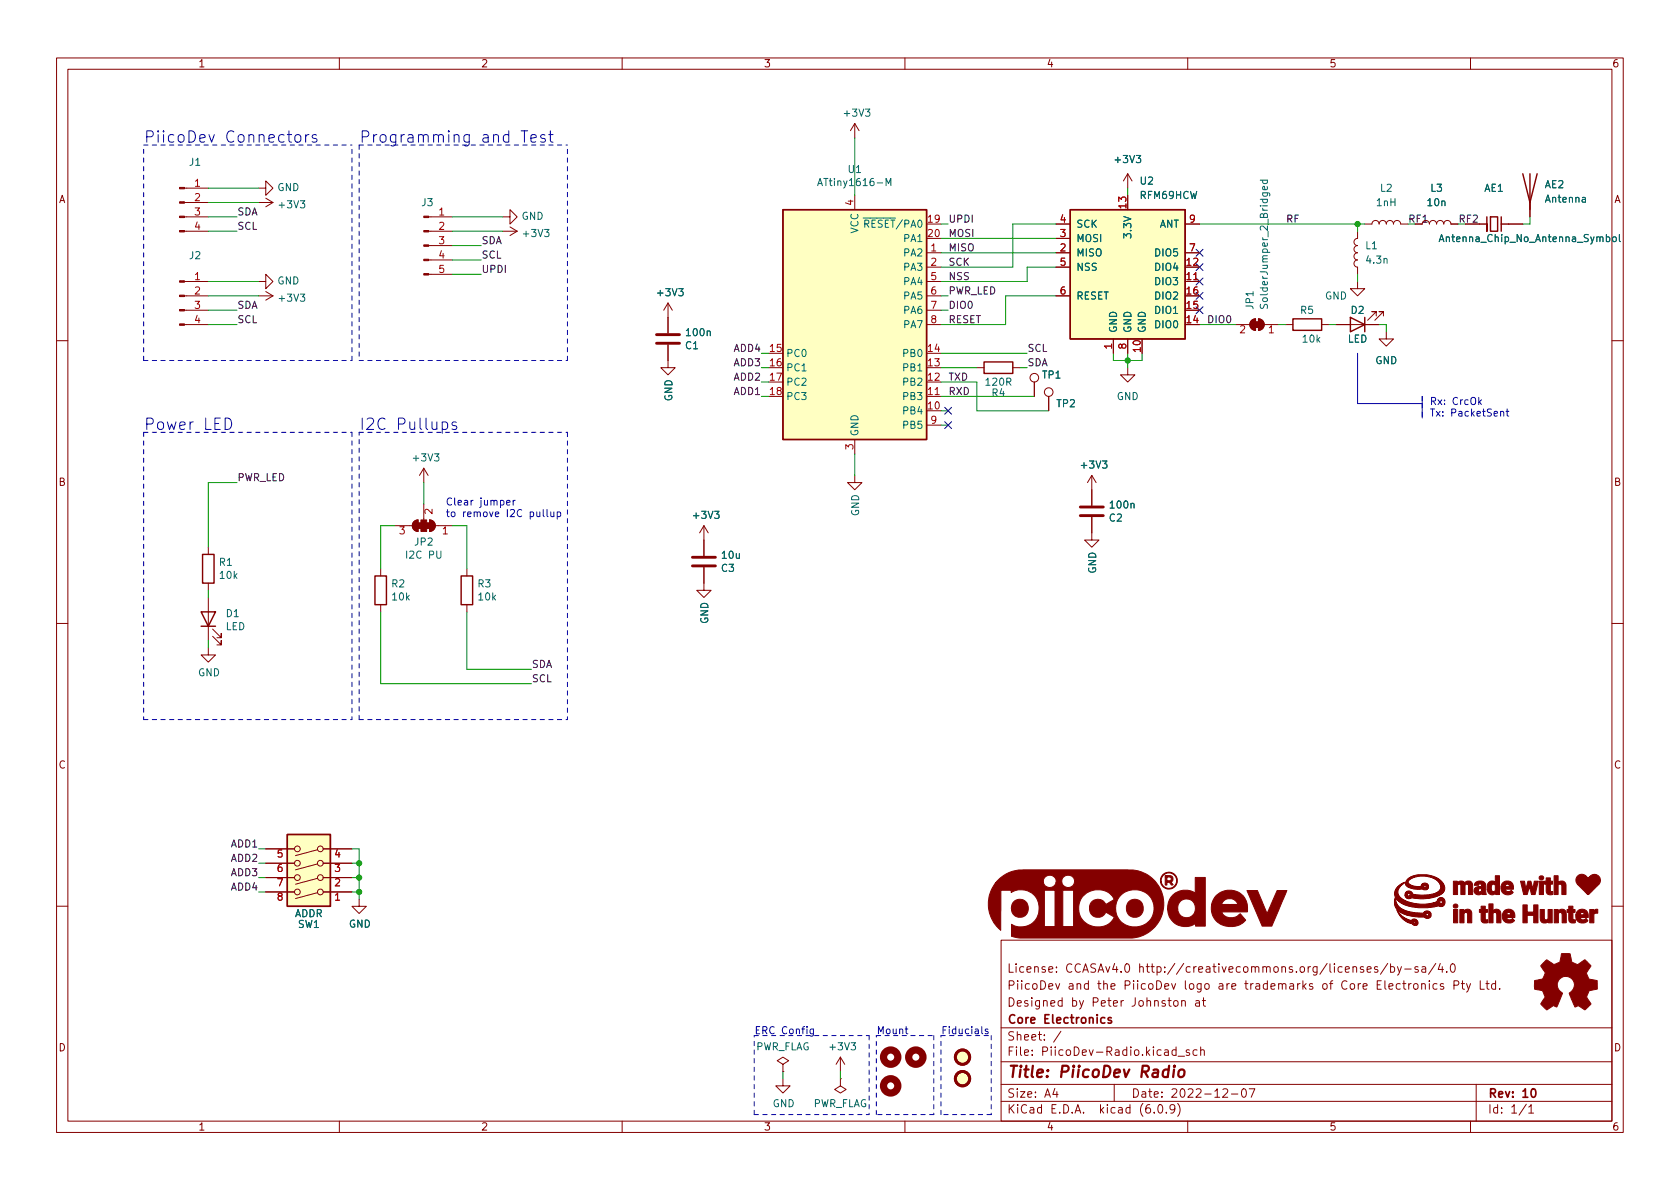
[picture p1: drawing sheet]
<svg xmlns="http://www.w3.org/2000/svg" width="297mm" height="210mm" viewBox="0 0 297 210" stroke-linecap="round" stroke-linejoin="round" font-family="sans-serif">
<g fill="none" stroke="#840000" stroke-width=".18">
<path d="M10 10.2h277v190.1h-277zM12 12.2h273v186.1h-273zM60 10.2v2M110 10.2v2M160 10.2v2M210 10.2v2M260 10.2v2M32.6 38.3h4.2M32.6 35.8h4.2M32.6 33.3h4.2M45.7 33.3h1.3v-1.3l1.3 1.3-1.3 1.2v-1.2M45.7 35.8h2.6"/>
<path d="M47 35l1.3 .8M48.3 35.8l-1.3 .8M75.8 38.3h4.2M88.9 38.3h1.3v-1.2l1.2 1.2-1.2 1.3v-1.3M151.1 21.8v2.6M151.1 34.5v2.6M151.1 21.8l-.7 1.3M151.1 21.8l.8 1.3M186.7 39.6h2.5M199.4 30.7l-.8 1.3M199.4 30.7v2.6M199.4 30.7l.8 1.3"/>
<path d="M209.5 39.6h2.6M241.3 39.6h1.3a.64 .64 0 0 1 .6-.6 .64 .64 0 0 1 .6 .6 .64 .64 0 0 1 .7-.6 .64 .64 0 0 1 .6 .6 .64 .64 0 0 1 .6-.6 .64 .64 0 0 1 .7 .6 .64 .64 0 0 1 .6-.6 .64 .64 0 0 1 .6 .6h1.3M251.5 39.6a.64 .64 0 0 1 .6-.6 .64 .64 0 0 1 .6 .6 .64 .64 0 0 1 .7-.6 .64 .64 0 0 1 .6 .6 .64 .64 0 0 1 .6-.6 .64 .64 0 0 1 .7 .6 .64 .64 0 0 1 .6-.6 .64 .64 0 0 1 .6 .6h1.3M266.7 39.6h2.5M270.5 35.8v2.5M32.6 40.9h4.2M32.6 57.4h4.2M32.6 49.8h4.2M32.6 52.3h4.2M32.6 54.9h4.2M45.7 49.8h1.3v-1.3l1.3 1.3-1.3 1.2v-1.2M45.7 52.3h2.6"/>
<path d="M47 51.6l1.3 .7M48.3 52.3l-1.3 .8M75.8 48.5h4.2M75.8 46h4.2M75.8 43.4h4.2M75.8 40.9h4.2M88.9 40.9h2.5M90.2 40.1l1.2 .8M91.4 40.9l-1.2 .8M118.1 53.6l-.8 1.3M118.1 53.6v5.3M118.1 53.6l.8 1.3"/>
<path d="M163.8 57.4h2.6M163.8 44.7h2.6M163.8 47.2h2.6M163.8 49.8h2.6M163.8 52.3h2.6M163.8 54.9h2.6M186.7 44.7h2.5M186.7 47.2h2.5M186.7 52.3h2.5M186.7 42.2h2.5M196.8 59.9v2.6M199.4 59.9v2.6"/>
<path d="M209.5 44.7h2.6M209.5 49.8h2.6M218.4 57.4h2.6M221.3 56.7l.7-.3v2a1.02 1.02 0 0 1-.9-.6 1.02 1.02 0 0 1 .2-1.1zM222.5 56.4a1.02 1.02 0 0 1 1 1 1.02 1.02 0 0 1-1 1zM223.5 57.4h2.6M227.3 57.4h1.3M233.7 57.4h1.2M236.2 57.4h7.6M240 49.8v1.2h1.3l-1.3 1.3-1.2-1.3h1.2M240 40.9v1.3a.64 .64 0 0 0-.6 .6 .64 .64 0 0 0 .6 .6 .64 .64 0 0 0-.6 .7 .64 .64 0 0 0 .6 .6 .64 .64 0 0 0-.6 .6 .64 .64 0 0 0 .6 .7 .64 .64 0 0 0-.6 .6 .64 .64 0 0 0 .6 .6v1.3M243.3 55.9v-.8h-.7h.7l-1.5 1.5"/>
<path d="M244.6 55.9v-.8h-.8h.8l-1.5 1.5M245.1 58.7v1.2h1.3l-1.3 1.3-1.3-1.3h1.3M10 60.2h2M118.1 61v4h1.3l-1.3 1.3-1.3-1.3h1.3M151.1 77.7v2.6M163.8 70.1h2.6M163.8 75.2h2.6M172.7 65h1.3M179.1 65h1.2M182.9 67.6v2.5M185.4 70.1v2.5M199.4 65v1.3h1.3l-1.3 1.3-1.3-1.3h1.3"/>
<path d="M285 60.2h2M36.8 96.8v1.2M69.8 93h3.1M73.2 92.2l.7-.3v2.1a1.02 1.02 0 0 1-.9-.7 1.02 1.02 0 0 1 .2-1.1zM74.9 82.8v2.5M74.9 89.1v2.8M74.9 82.8l-.7 1.3M74.9 82.8l.8 1.3M75.9 91.9a1.02 1.02 0 0 1 1.1 1.1 1.02 1.02 0 0 1-1.1 1zM77 93h3M124.5 93l-.8 1.2M124.5 93v5.3"/>
<path d="M124.5 93l.7 1.2M151.1 84.1v1.2h1.3l-1.3 1.3-1.2-1.3h1.2M193 91.4v4.1h1.3l-1.3 1.3-1.2-1.3h1.2M193 84.1v5.3M193 84.1l-.7 1.2M193 84.1l.8 1.2M10 110.2h2M36.8 114.5v1.3h1.3l-1.3 1.3-1.2-1.3h1.2M36.8 103.1v1.3M36.8 105.7v7.6M37.6 112.5l1.5 1.5v-.7v.7h-.7M37.6 111.2l1.5 1.6v-.8v.8h-.7"/>
<path d="M67.3 100.6v1.2M67.3 106.9v1.3M82.5 100.6v1.2M82.5 106.9v1.3M124.5 100.3v4.1h1.2l-1.2 1.3-1.3-1.3h1.3M285 110.2h2M47 157.7h5.1M47 155.2h5.1M47 152.6h5.1M47 150.1h5.1M56.1 150.3l-3.9 1M56.1 152.8l-3.9 1"/>
<path d="M56.1 155.3l-3.9 1.1M56.1 157.9l-3.9 1M57.1 157.7h5.1M57.1 155.2h5.1M57.1 152.6h5.1M57.1 150.1h5.1M63.5 159v1.3h1.3l-1.3 1.2-1.3-1.2h1.3M10 160.2h2M177 166.3h108v32h-108zM207.6 177l.4-.1 .3 .3v.4l-.3 .3h-.4l-.1-.3v-.4zM208.9 177.1l.2-.2 .4 .1 .1 .9M208.9 176.9v1"/>
<path d="M211.4 177h.6l.1 .9M212.1 177.3l-.5 .1a.29 .29 0 0 0-.2 .2 .29 .29 0 0 0 .2 .3h.5M212.6 176.9h.5M212.8 176.4v1.3l.3 .2M241.7 171.4l.7-.1v-.3l-.5-.1-.2 .2 .1 .8h.6M243.6 171l-.4-.1-.2 .2 .1 .3 .5 .1v.4h-.6M245.4 170.4l-1.3 1.9M245.9 171l.4-.1 .3 .3v.4l-.2 .3h-.5M245.9 170.4v1.5M247.1 170.9l.3 1M247.8 170.9l-.5 1.4-.2 .1M248 173.9h.6"/>
<path d="M248.2 173.4v1.3l.4 .2M248.4 171.4h1.1M249.1 173.9v1M249.5 173.9l-.3 .1-.1 .2M250 174.1l.2-.2 .4 .2 .1 .5-.1 .3h-.4l-.2-.1zM250.7 171l-.3-.1-.3 .2 .1 .3 .5 .1v.4h-.6M251.4 174.1l.2-.2 .3 .1 .1 .9M251.4 173.9v1M251.4 171h.6l.1 .9M252.1 171.3l-.5 .1a.29 .29 0 0 0-.2 .2 .29 .29 0 0 0 .2 .3h.5M252.7 173.4v.2M252.7 173.9v1"/>
<path d="M253.9 170.4l-1.3 1.9M254.1 174l-.5-.1-.2 .3v.4l.1 .3h.6M254.7 170.4l-.4 1h.9M255 170.9v1M255.2 174l-.3-.1-.2 .2v.3l.5 .1v.4h-.5M255.8 171.8v.1M256.6 170.5l.2-.1a.81 .81 0 0 1 .6 .7 .81 .81 0 0 1-.3 .8h-.2a.81 .81 0 0 1-.5-.6 .81 .81 0 0 1 .2-.8zM257.1 174.2l.7-.1 .1-.2v-.3l-.3-.2h-.5v1.5M258.4 173.9h.5M258.6 173.4v1.3l.3 .2M259.3 173.9l.3 1M260 173.9l-.5 1.4-.2 .1"/>
<path d="M261.7 173.4v1.5h.7M262.7 173.9h.6M262.9 173.4v1.3l.4 .2M264.4 174l-.4-.1-.3 .3v.4l.2 .3h.5M264.4 173.4v1.5M265.2 174.8v.1M285 160.2h2M60 198.3v2M110 198.3v2M138.4 188.2l1-.6-1-.7-1 .7 1 .6v1.3M138.4 189.5h.1M138.4 190.7v1.3h1.3l-1.3 1.3-1.2-1.3h1.2"/>
<path d="M148.6 190.7v1.3l1 .7-1 .6-1-.6 1-.7M148.6 190.7h.1M148.6 186.9l-.8 1.3M148.6 186.9v2.6M148.6 186.9l.8 1.3M160 198.3v2M177 194.8h108M177 191.8h108M177 187.8h108M177 181.8h108M186.5 192.5l-.4 1h1M186.9 193v1"/>
<path d="M187.6 182.4l-1.3 1.9M197 191.8v3M204.1 196.7v.1M204.9 195.4l.2-.1a.81 .81 0 0 1 .6 .7 .81 .81 0 0 1-.3 .8h-.2a.81 .81 0 0 1-.6-.6 .81 .81 0 0 1 .3-.8zM206.2 196.7v.1M207.7 196l-.3 .3h-.3l-.2-.3 .1-.6 .4-.1 .2 .2a.99 .99 0 0 1-.3 1.3h-.3M207.9 185.7l-.4-.1-.3 .3v.4l.2 .3h.5M207.9 185.1v1.5M208.2 195.1a1.72 1.72 0 0 1 0 2.3M208.3 186.8h1.1M210 198.3v2M210.3 185.7l-.4-.1-.2 .2 .1 .3 .5 .1v.4h-.6"/>
<path d="M211.6 185.7l-.4-.1-.3 .3v.4l.2 .3h.5M212.3 185.8l.2-.2 .4 .1v.9M212.3 185.1v1.5M216.2 192.7l.6-.2 .2 .2 .1 .3-1 1h1M217.7 193.5h1.2M219.7 192.6l.2-.1a.81 .81 0 0 1 .5 .7 .81 .81 0 0 1-.3 .8h-.1a.81 .81 0 0 1-.6-.6 .81 .81 0 0 1 .3-.8zM220.9 192.5h1l-.7 1.5M260 198.3v2M261 191.8v6.5M269.9 195.3l-1.3 1.9M270.3 195.8l.4-.5v1.5M270.3 196.8h.9"/>
<circle cx="182.9" cy="66.8" r=".76"/>
<circle cx="185.4" cy="69.3" r=".76"/>
<circle cx="52.6" cy="155.2" r=".51"/>
<circle cx="52.6" cy="150.1" r=".51"/>
<circle cx="52.6" cy="152.6" r=".51"/>
<circle cx="52.6" cy="157.7" r=".51"/>
<circle cx="56.6" cy="157.7" r=".51"/>
<circle cx="56.6" cy="155.2" r=".51"/>
<circle cx="56.6" cy="152.6" r=".51"/>
<circle cx="56.6" cy="150.1" r=".51"/>
</g>
<path d="M195.3 180l-.4-.1-.3 .3v.4l.2 .3h.5M196.5 180l-.4-.1-.2 .2 .1 .3 .5 .1v.4h-.6M270.9 192.6l.2-.1a.81 .81 0 0 1 .5 .7 .81 .81 0 0 1-.3 .8h-.1a.81 .81 0 0 1-.6-.6 .81 .81 0 0 1 .3-.8z" fill="none" stroke="#840000" stroke-width=".3"/>
<path d="M207.6 189.1l-.2 1.4M207.7 188.5l-.1 .1v.1l.2-.1-.1-.1-.1 .2M208.5 189.3a.52 .52 0 0 1 .5-.2 .52 .52 0 0 1 .4 .4v.6a.55 .55 0 0 1-.6 .4 .55 .55 0 0 1-.5-.4z" fill="none" stroke="#840000" stroke-width=".4"/>
<g fill="#840000" stroke="#840000" stroke-width=".18">
<path d="M74.9 48.4h.9v.2h-.9z"/>
<path d="M74.9 45.8h.9v.3h-.9z"/>
<path d="M74.9 43.3h.9v.3h-.9z"/>
<path d="M74.9 40.8h.9v.2h-.9z"/>
<path d="M74.9 38.2h.9v.3h-.9z"/>
<path d="M247 160.9l.5 .7 1 .8 1 .4 .5-.3 .5 .2 .2 .4-.1 .4-.5 .1-.4-.3-.8-.2h1.1l.2 .2 .1-.2-.2-.2-.2 .2h-1l-.7-.4-.8-.9z"/>
<path d="M248.8 155.5l.6-.4 1.1-.4h1.7l.8 .1 1.3 .5 .7 .7 .4 .8v.6l-.2 .5-.5 .3-1.4 .5-1.6 .2-2.1-.2-.4 .2h-.3l-.3-.2-.2-.4 .8 .2 .1-.4-.3-.1-.2 .3h-.4l.1-.4 .3-.3h.6l.3 .3 .1 .2 .6 .1h2.3l1.1-.2 .5-.3 .4-.4v-.5l-.3-.8-.9-.7-1.2-.3-1.3-.1-.9 .2-.7 .3-.4 .4v.4l.6 .4 1 .2 .7-.1 .1-.3 .2-.2h.6l.3 .3v.6l-.3 .2h-.5l-.1-.1h-1.6l-1-.4h2.8l.2 .2 .1-.3-.3-.1-.1 .2h-2.8l-.4-.5 .1-.5z"/>
<path d="M247.2 156.7l1.2-.7-1 1-.2 .3v.7l.2 .5 .4 .4 1.2 .6 2 .4h1.1l1.3-.2h1.2l.3 .1 .1-.2-.1-.3h-.3v.4h-1.2l.7-.2 .3-.6 .5-.2 .3 .1 .2 .3v.8l-.1 .2-.4 .2-.6-.2-.8 .3-1 .1h-2.2l-2-.5-1-.6-.5-.6v.7l.2 .4 .4 .5 .5 .4 .9 .4 1.4 .2 1.5 .1 .2-.3 .5-.1 .5 .2 .1 .7-.2 .3-.6 .1-.3-.2-1.6-.1-1.6-.3h3.4l.4 .2 .1-.3-.2-.2h-.2l-.1 .3h-3.5l-.3-.1-1.2-.8-.5-1v-.7l.1-.5-.1-.9 .2-.6z"/>
<path d="M257 160.8h.7v2.4h-.7z"/>
<path d="M272.2 155.8h.7v2.4h-.7z"/>
<path d="M269.3 160h.7v1.3h1.2v-1.3h.7v3.2h-.7v-1.3h-1.2v1.3h-.7z"/>
<path d="M281.1 160.8h.7v.3l.2-.2 .5-.1v.7h-.4l-.3 .2v1.5h-.7z"/>
<path d="M261.9 160.2h.7v.6h.4v.5h-.4v1.3h.4v.6h-.7l-.4-.3v-1.6h-.3v-.5h.3z"/>
<path d="M273.4 155.2h.7v.6h.4v.6h-.4v1.1l.1 .1 .3 .1v.5h-.5a.6 .6 0 0 1-.6-.6v-1.2h-.3v-.6h.3z"/>
<path d="M277.4 160.2h.7v.6h.4v.5h-.4v1.2l.2 .2 .2-.1v.6h-.7l-.4-.3v-1.6h-.3v-.5h.3z"/>
<path d="M274.8 154.9h.7v1.2l.3-.3h.5l.5 .4 .1 2h-.8v-1.6l-.2-.2-.4 .1v1.7h-.7z"/>
<path d="M258.1 160.8h.7v.3l.5-.3a.71 .71 0 0 1 .9 .5v1.9h-.7v-1.6l-.2-.2-.4 .1v1.7h-.8z"/>
<path d="M274.8 160.8h.7v.3l.3-.2 .5-.1 .5 .3 .1 .5v1.6h-.7v-1.6l-.2-.2-.5 .1v1.7h-.7z"/>
<path d="M263.2 159.8h.8v1.3l.3-.3h.4a.65 .65 0 0 1 .7 .6v1.8h-.8v-1.6l-.2-.2-.4 .1v1.7h-.8z"/>
<path d="M272.3 160.8h.7v1.6l.2 .3 .5-.2v-1.7h.7v2.4h-.6l-.1-.2-.4 .2h-.4a.62 .62 0 0 1-.6-.6z"/>
<path d="M257 155.8h.7v.3l.3-.3h.5l.4 .3 .6-.3 .5 .1 .4 .6v1.7h-.8v-1.6l-.2-.2-.4 .2v1.6h-.7v-1.7l-.2-.1-.4 .1v1.7h-.7z"/>
<path d="M264.4 154.9h.7v3.3h-.6l-.1-.2-.3 .2h-.5l-.4-.3-.3-.6h.8l.2 .4 .4-.1 .1-.1v-.9l-.3-.2-.3 .1-.1 .8h-.8l.1-.7 .1-.4 .4-.4h.5l.4 .2z"/>
<path d="M265.9 161.2a1.1 1.1 0 0 1 1.2-.4 1.1 1.1 0 0 1 .7 1v.4h-1.4l.3 .4h.5l.3-.2 .3 .4-.5 .4h-.8a1.06 1.06 0 0 1-.9-1v-.4h1.5v-.3l-.2-.1h-.3l-.2 .4h-.8z"/>
<path d="M278.9 161.1a1.3 1.3 0 0 1 1.3-.2l.5 .5 .1 .8-1.4 .1 .4 .4 .3-.1 .3-.2 .3 .4-.4 .4h-.8a1.08 1.08 0 0 1-.9-1v-.4h1.5l-.1-.3-.1-.1h-.4l-.1 .4h-.8z"/>
<path d="M265.7 156.2l.6-.4h.5l.4 .2 .3 .5 .1 .7-1.5 .1 .4 .4h.4l.3-.3 .3 .4-.2 .3-.6 .1h-.5l-.5-.3-.2-.4-.1-.7h1.5v-.2l-.1-.2h-.4l-.3 .4h-.7z"/>
<path d="M260.8 156.2l.7-.4h.6l.4 .2 .2 .5 .1 1.7h-.7l-.1-.2-.3 .2h-.4l-.5-.3-.2-.3 1.1 .1 .3-.1v-.5h-.4l-.2 .2v.3h-.8l.1-.5 .2-.2 1.1-.2-.1-.3-.1-.1h-.3l-.1 .3h-.7z"/>
<path d="M268.8 155.8h.7l.3 1.4 .4-1.4h.5l.3 1.4 .3-1.4h.7l-.6 2.4h-.6l-.4-1.4-.4 1.4h-.6z"/>
<path d="M278.9 155l.7-.4 .5 .1 .6 .5h.2l.4-.3a1.07 1.07 0 0 1 1.6 .3l.1 .5-.2 .6-1.9 1.9h-.2l-1.9-2-.2-.7z"/>
<path d="M221.7 56.9h1.1v1h-1.1z"/>
<path d="M222.5 56.4a1.02 1.02 0 0 1 1 1 1.02 1.02 0 0 1-1 1z"/>
<path d="M221.3 56.7l.7-.3v2a1.02 1.02 0 0 1-.9-.6 1.02 1.02 0 0 1 .2-1.1z"/>
<path d="M75.4 92.5h.5v1h-.5z"/>
<path d="M75.9 91.9a1.02 1.02 0 0 1 1.1 1.1 1.02 1.02 0 0 1-1.1 1z"/>
<path d="M74.4 91.9h1v2.1h-1z"/>
<path d="M73.9 92.5h.5v1h-.5z"/>
<path d="M73.2 92.2l.7-.3v2.1a1.02 1.02 0 0 1-.9-.7 1.02 1.02 0 0 1 .2-1.1z"/>
<path d="M199.5 159.5a1.59 1.59 0 0 1 2.5 .4 1.59 1.59 0 0 1-1.1 2.3h-.5a1.43 1.43 0 0 1-1.2-1.3v-.6z"/>
<path d="M220.5 157.5h1.8l1.7 4 1.8-4h1.7l-2.6 6.3h-1.7z"/>
<path d="M206 154.8h.9l.4 .2 .1 .6-.3 .4 .3 .5h-.3l-.3-.5h-.5v.5h-.3v-1.4h.3v.7l.5-.1 .3-.2-.1-.3-1-.1z"/>
<path d="M205.5 154.7a1.51 1.51 0 0 1 2.6 .6l.1 .7a1.51 1.51 0 0 1-1.6 1.2 1.51 1.51 0 0 1-1.4-1.2h.1a1.38 1.38 0 0 0 1.4 1.1 1.38 1.38 0 0 0 1.3-1.2 1.37 1.37 0 0 0-1-1.5 1.31 1.31 0 0 0-1.5 .7l-.2 .9h-.1v-.7z"/>
<path d="M207.3 158.3a3.5 3.5 0 0 1 1.9-.9l1.4 .2 .7 .3v-2.7h1.8v8.6h-1.7v-.5a3.1 3.1 0 0 1-3.3 .2 3.1 3.1 0 0 1-1.6-2.7h1.7a1.59 1.59 0 0 0 2 1.5 1.59 1.59 0 0 0 1.1-2.2 1.57 1.57 0 0 0-1.9-1.1 1.57 1.57 0 0 0-1.2 1.8h-1.7a3.3 3.3 0 0 1 .8-2.5z"/>
<path d="M215 158.4a3.4 3.4 0 0 1 1.9-1h.9a3.2 3.2 0 0 1 2.8 3.8l-4.6 .1a1.46 1.46 0 0 0 1.3 1l1.1-.1 .9-.6 .9 1.1a3.5 3.5 0 0 1-5.9-1.2l-.1-.6v-1h4.6a1.37 1.37 0 0 0-1.1-1h-.6a1.46 1.46 0 0 0-1.1 1h-1.8l.2-.6z"/>
<path d="M176.2 155.9a6.1 6.1 0 0 1 4.7-2.1h18.6a6 6 0 0 1 6.3 5.7 6 6 0 0 1-5.6 6.4h-20.1l-1.3-.3v-2.2a3 3 0 0 0 2.4 .4h8.6v-2.8h.9a3.4 3.4 0 0 0 4.2 2.8 2.95 2.95 0 0 0 2.1-1.6l-1.4-.9-.8 .8-.3 .1h-.7a1.38 1.38 0 0 1-1.2-1.4h4.7v.2a3.4 3.4 0 0 0 2.4 2.8 3.4 3.4 0 0 0 3.6-1 3.5 3.5 0 0 0 .7-2.7 3.4 3.4 0 0 0-3.7-2.8 3.4 3.4 0 0 0-3 3.5h-4.7l.1-.6a1.54 1.54 0 0 1 1.3-1.2 1.54 1.54 0 0 1 1.6 .9l1.4-.8-.1-.2a3.4 3.4 0 0 0-3.9-1.4 3.4 3.4 0 0 0-2.3 3.5h-.9v-3.6h-1.9v6.4h-1.4v-6.4h-1.8v6.4h-3.5h.2a3.3 3.3 0 0 0 2.1-4.5 3.3 3.3 0 0 0-4.7-1.5v-.4h-1.8l-.1 7.1v-.1a6 6 0 0 1-.8-8.3h8.4a1.15 1.15 0 0 0 1.1 .8 1.15 1.15 0 0 0 1.1-.8h1l.1 .2a1.12 1.12 0 0 0 1.9 .3 1.12 1.12 0 0 0-.6-1.8 1.13 1.13 0 0 0-1.3 .8l-.1 .5h-1v-.5l-.2-.4-.5-.4a1.18 1.18 0 0 0-1.5 .8v.5h-8.4z"/>
<path d="M272.9 170.2l.6-.5 .9 .6a.62 .62 0 0 0 1 0l.2-.1a1.62 1.62 0 0 0 .4-1.3l.1-.3 1.5 .1 .2 .7a.74 .74 0 0 0 .6 1l.5 .2 1.3-.9 1.1 1.1-.4 .6a.75 .75 0 0 0-.2 1.2l.2 .5 1.5 .3v1.5l-1.4 .3-.1 .1a1.23 1.23 0 0 0-.3 1.2l.7 1-.1 .2-1 .9-.8-.6a.54 .54 0 0 0-.9 .1l-1-2.4a2.33 2.33 0 0 0 .8-1.9 1.54 1.54 0 0 0-2.5-.7 1.54 1.54 0 0 0 .5 2.5l-1.1 2.5a.69 .69 0 0 0-1.1 .1l-.6 .4-1.1-1.1 .8-1.2-.2-.5a.71 .71 0 0 0-.9-.7l-.8-.2v-1.5l.5-.1a1.11 1.11 0 0 0 1.2-.7 .72 .72 0 0 0-.2-1.2l-.4-.6z"/>
<path d="M31.7 57.3h.9v.2h-.9z"/>
<path d="M31.7 54.7h.9v.3h-.9z"/>
<path d="M31.7 52.2h.9v.2h-.9z"/>
<path d="M31.7 49.7h.9v.2h-.9z"/>
<path d="M31.7 40.8h.9v.2h-.9z"/>
<path d="M31.7 38.2h.9v.3h-.9z"/>
<path d="M31.7 35.7h.9v.2h-.9z"/>
<path d="M31.7 33.1h.9v.3h-.9z"/>
<circle cx="257.3" cy="160.2" r=".38"/>
<circle cx="272.5" cy="155.2" r=".4"/>
<circle cx="180.3" cy="160.7" r="1.56"/>
</g>
<g fill="none" stroke="#840000" stroke-width=".25">
<path d="M138.4 37.1h25.4v40.6h-25.4zM189.2 37.1h20.3v22.8h-20.3zM262.9 38.3v2.6v-1.3h-1.3M263.5 38.3h1.3v2.6h-1.3zM265.4 39.6h1.3M265.4 38.3v2.6M269.2 30.7l1.3 5.1 1.3-5.1M270.5 30.7v6.4M228.6 56.4h5.1v2h-5.1zM238.8 56.1l2.5 1.3-2.5 1.3zM241.3 56.1v2.6M174 64h5.1v2h-5.1z"/>
<path d="M35.8 98h2v5.1h-2zM35.6 108.2h2.5l-1.3 2.5zM35.6 110.7h2.5M66.3 101.8h2v5.1h-2zM81.5 101.8h2.1v5.1h-2.1zM50.8 147.6h7.6v12.7h-7.6z"/>
</g>
<g fill="none" stroke="#840000" stroke-width=".51">
<path d="M116.1 59.2h4M116.1 60.7h4M122.4 98.5h4.1M191 89.7h4.1M191 91.2h4.1M122.4 100.1h4.1"/>
<circle cx="170.2" cy="186.9" r="1.27"/>
<circle cx="170.2" cy="190.7" r="1.27"/>
</g>
<path d="M144.6 32.8l.4-1.2 .4 1.2M144.7 32.5h.6M156.7 32.8v-1.2l.4 .9 .4-.9v1.2M222.8 31.9h1.3M223.3 31.9l-.1 .3 .3 .3 .5-.2v-.4M224 33l.1 .4-.2 .2-.6-.1v-.5l.3-.1 .1 .7M222.9 53.8l-.1 .5 .3 .2 .3-.1 .2-.5h.4l.1 .2-.1 .4M254.5 42.7l.4-1.2 .4 1.2M284 41.9h.4l.2 .2-.1 .6h-.5M285.2 42l.2-.1 .3 .1 .1 .5-.1 .2h-.3l-.2-.1zM286.3 41.5v1.1l.2 .1" fill="none" stroke="#006464" stroke-width=".18"/>
<g fill="#ffffc2" stroke="#ffffc2" stroke-width=".18">
<path d="M138.4 37.1h25.4v40.6h-25.4z"/>
<path d="M50.8 147.6h7.6v12.7h-7.6z"/>
<path d="M189.2 37.1h20.3v22.8h-20.3z"/>
<circle cx="170.2" cy="190.7" r="1.27"/>
<circle cx="170.2" cy="186.9" r="1.27"/>
</g>
<g fill="none" stroke="#840000" stroke-width="1.3">
<circle cx="157.5" cy="186.9" r="1.27"/>
<circle cx="157.5" cy="192" r="1.27"/>
<circle cx="161.9" cy="186.9" r="1.27"/>
</g>
<g fill="none" stroke="#0000c2" stroke-width=".18">
<path d="M52.3 23.9a.54 .54 0 0 1 .9 .3v.6a.54 .54 0 0 1-.5 .4 .54 .54 0 0 1-.6-.4v-.6zM54 23.8v1.3M54.6 23.8a.51 .51 0 0 0-.6 .4M56 23.9l-.5-.1-.3 .3 .1 .3 .7 .2 .1 .2-.1 .2-.2 .1-.6-.1M92.1 23.1h1.2M93.9 24.5l.9-.2-.1-.4-.5-.1-.3 .3 .1 .9 .2 .1 .5-.1M96.4 23.9l-.5-.1-.3 .3 .1 .3 .7 .2v.2v.2l-.2 .1-.6-.1M97 23.8h.8M97.3 23.1v1.8l.1 .1 .4 .1M39.8 73.9a1.06 1.06 0 0 1 1.1 .7 1.06 1.06 0 0 1-.3 1.2l-.8 .1zM78.2 74.7l.6-.1 .4 .4v.6l-.2 .2-.2 .1-.6-.1M80.7 74.7l-.5-.1-.3 .3 .1 .3 .7 .2 .1 .2-.1 .2-.2 .1-.6-.1"/>
<path d="M240 62.5v8.9h11.5M251.5 70.1v3.8M261.6 71.1l.3 .4M261.9 70.7l-.4 .5M265.3 72.9l.2-.2 .3 .1 .1 .8M265.3 72.7v.9M266.3 72.7h.5M266.5 72.3v1.1l.3 .2M89.6 88.9l.6-.1-.1-.3h-.3l-.2 .2v.6h.5M90.7 88.5v.8M91.1 88.5l-.4 .2M96.1 90.1v1.1l.1 .2"/>
<path d="M96.7 90.1v1.1l.2 .2M97.4 90.5v.8l.3 .1 .2-.2M97.9 90.5v.9M98.5 90.6l.4-.1 .2 .3-.1 .5h-.5M98.5 90.5v1.3M143.8 182v1l-.2 .2h-.3M143.8 182h-.3l-.3 .2 .1 .5h.5M160 182h.5M160.2 181.5v1.1l.3 .2M174.7 182h-.3l-.2 .1v.2l.5 .1v.3h-.5"/>
</g>
<g fill="none" stroke="#0000c2" stroke-width=".18" stroke-dasharray=".8 .8">
<path d="M25.4 25.6h36.8M63.5 25.6h36.8M63.5 25.6v38.1M25.4 63.7v-38.1M25.4 76.4v50.8M25.4 76.4h36.8M25.4 63.7h36.8M62.2 63.7v-38.1M62.2 76.4v50.8M63.5 76.4h36.8M63.5 63.7h36.8M100.3 63.7v-38.1"/>
<path d="M100.3 76.4v50.8M251.5 71.4v2.5M251.5 70.1v1.3M25.4 127.2h36.8M63.5 127.2v-50.8M63.5 127.2h36.8M133.3 197.1v-14M133.3 183.1h20.4M133.3 197.1h20.4M153.7 183.1v14M154.9 183.1h10.2M154.9 197.1v-14"/>
<path d="M165.1 197.1h-10.2M165.1 183.1v14M166.4 197.1v-14M166.4 183.1h8.9M175.3 183.1v14M175.3 197.1h-8.9"/>
</g>
<g fill="none" stroke="#009600" stroke-width=".18">
<path d="M36.8 35.8h8.9M36.8 33.3h8.9M36.8 38.3h5.1M80 38.3h8.9M151.1 24.4v10.1M166.4 39.6h1.2M186.7 39.6h-7.6v7.6h-12.7M199.4 33.3v1.2M212.1 39.6h29.2M240 39.6v1.3M270.5 38.3v1.3h-1.3M36.8 57.4h5.1"/>
<path d="M36.8 52.3h8.9M36.8 49.8h8.9M36.8 54.9h5.1M36.8 40.9h5.1M80 40.9h8.9M80 43.4h5.1M80 48.5h5.1M80 46h5.1M166.4 52.3h1.2M166.4 54.9h1.2M166.4 42.2h20.3M166.4 44.7h20.3"/>
<path d="M186.7 52.3h-8.9v5.1h-11.4M186.7 47.2h-5.1v2.6h-15.2M212.1 57.4h6.3M226.1 57.4h1.2M234.9 57.4h1.3M240 48.5v1.3M243.8 57.4h1.3v1.3M134.6 65h1.3M134.6 62.5h1.3M134.6 70.1h1.3M134.6 67.6h1.3M166.4 65h6.3"/>
<path d="M166.4 62.5h15.2M166.4 72.6h1.2M166.4 67.6h6.3v5h12.7M166.4 70.1h16.5M166.4 75.2h1.2M180.3 65h1.3M196.8 62.5v1.2h5.1v-1.2M199.4 62.5v2.5M41.9 85.3h-5.1v11.5M69.8 93h-2.5v7.6M74.9 85.3v3.8M80 93h2.5v7.6"/>
<path d="M151.1 80.3v3.8M36.8 104.4v1.3M36.8 113.3v1.2M67.3 108.2v12.7h26.7M82.5 108.2v10.2h11.5M45.7 152.6h1.3M45.7 155.2h1.3M45.7 150.1h1.3M45.7 157.7h1.3M62.2 150.1h1.3v8.9M62.2 152.6h1.3M62.2 155.2h1.3"/>
<path d="M62.2 157.7h1.3M138.4 189.5v1.2M148.6 189.5v1.2"/>
</g>
<g fill="none" stroke="#000084" stroke-width=".18">
<path d="M211.5 46.6l1.2 1.2M211.5 54.2l1.2 1.3M211.5 51.7l1.2 1.2M211.5 49.2l1.2 1.2M211.5 44.1l1.2 1.2M212.7 46.6l-1.2 1.2M212.7 54.2l-1.2 1.3M212.7 51.7l-1.2 1.2M212.7 49.2l-1.2 1.2M212.7 44.1l-1.2 1.2M167 74.6l1.2 1.2M167 72l1.2 1.2"/>
<path d="M168.2 74.6l-1.2 1.2M168.2 72l-1.2 1.2"/>
</g>
<g fill="#009600" stroke="#009600" stroke-width=".18">
<circle cx="63.5" cy="157.7" r=".46"/>
<circle cx="63.5" cy="155.2" r=".46"/>
<circle cx="63.5" cy="152.6" r=".46"/>
<circle cx="199.4" cy="63.7" r=".46"/>
<circle cx="240" cy="39.6" r=".46"/>
</g>
<g font-size="2.8" fill="#0000c2">
<text x="25.4" y="25.2">PiicoDev Connectors</text>
<text x="63.5" y="25.2">Programming and Test</text>
<text x="25.4" y="76">Power LED</text>
<text x="63.5" y="76">I2C Pullups</text>
</g>
<text font-size="2.8" fill="#840000" x="178" y="190.6">Title: PiicoDev Radio</text>
<g font-size="2.1" fill="#840000">
<text x="178" y="172">License: CCASAv4.0 http://creativecommons.org/licenses/by-sa/4.0</text>
<text x="178" y="178">Designed by Peter Johnston at</text>
<text x="178" y="175">PiicoDev and the PiicoDev logo are trademarks of Core Electronics Pty Ltd.</text>
<text x="178" y="184">Sheet: /</text>
<text x="178" y="181">Core Electronics</text>
<text x="178" y="186.7">File: PiicoDev-Radio.kicad_sch</text>
<text x="178" y="196.9">KiCad E.D.A. kicad (6.0.9)</text>
<text x="178" y="194.1">Size: A4</text>
<text x="200" y="194.1">Date: 2022-12-07</text>
<text x="263" y="194.1">Rev: 10</text>
<text x="263" y="196.9">Id: 1/1</text>
</g>
<g font-size="1.8" fill="#840000">
<text x="35" y="11.9">1</text>
<text x="85" y="11.9">2</text>
<text x="135" y="11.9">3</text>
<text x="185" y="11.9">4</text>
<text x="235" y="11.9">5</text>
<text x="285" y="11.9">6</text>
<text x="10.3" y="35.9">A</text>
<text x="285.3" y="35.9">A</text>
<text x="248.9" y="39.4">RF1</text>
<text x="257.8" y="39.4">RF2</text>
<text x="10.3" y="85.9">B</text>
<text x="285.3" y="85.9">B</text>
<text x="10.3" y="135.9">C</text>
<text x="285.3" y="135.9">C</text>
<text x="10.3" y="185.9">D</text>
<text x="285.3" y="185.9">D</text>
<text x="35" y="199.9">1</text>
<text x="85" y="199.9">2</text>
<text x="135" y="199.9">3</text>
<text x="185" y="199.9">4</text>
<text x="235" y="199.9">5</text>
<text x="285" y="199.9">6</text>
</g>
<g font-size="1.8" fill="#006464">
<text x="149.4" y="20.6">+3V3</text>
<text x="33.5" y="29.3">J1</text>
<text x="197.3" y="28.8">+3V3</text>
<text x="49" y="33.8">GND</text>
<text x="145.4" y="32.9">ATtiny1616-M</text>
<text x="150" y="30.6">U1</text>
<text x="201.6" y="35.2">RFM69HCW</text>
<text x="201.6" y="32.6">U2</text>
<text x="244.1" y="33.9">L2</text>
<text x="253" y="33.9">L3</text>
<text x="262.4" y="33.9">AE1</text>
<text x="273.1" y="33.3">AE2</text>
<text x="273.3" y="35.8">Antenna</text>
<text x="49.5" y="36.8">+3V3</text>
<text x="74.6" y="36.4">J3</text>
<text x="92.2" y="38.9">GND</text>
<text x="92.7" y="41.9">+3V3</text>
<text x="151.8" y="41.3" transform="rotate(-90 151.8 41.3)">VCC</text>
<text x="152.1" y="40.3">~{RESET}/PA0</text>
<text x="190.2" y="40.3">SCK</text>
<text x="200" y="41.7" transform="rotate(-90 200 41.7)">3.3V</text>
<text x="204.9" y="40.3">ANT</text>
<text x="243.4" y="36.4">1nH</text>
<text x="252.5" y="36.4">10n</text>
<text x="33.5" y="45.8">J2</text>
<text x="159.9" y="45.3">PA2</text>
<text x="159.9" y="47.9">PA3</text>
<text x="159.9" y="42.8">PA1</text>
<text x="190.2" y="45.3">MISO</text>
<text x="190.2" y="42.8">MOSI</text>
<text x="190.2" y="47.9">NSS</text>
<text x="204.4" y="47.9">DIO4</text>
<text x="204.4" y="45.3">DIO5</text>
<text x="241.5" y="44.1">L1</text>
<text x="241.7" y="46.6">4.3n</text>
<text x="255.1" y="42.8">Antenna_Chip_No_Antenna_Symbol</text>
<text x="49" y="50.3">GND</text>
<text x="49.5" y="53.3">+3V3</text>
<text x="116.4" y="52.4">+3V3</text>
<text x="159.9" y="50.4">PA4</text>
<text x="159.9" y="53">PA5</text>
<text x="190.2" y="53">RESET</text>
<text x="204.4" y="50.4">DIO3</text>
<text x="204.4" y="53">DIO2</text>
<text x="224.2" y="53.9" transform="rotate(-90 224.2 53.9)">SolderJumper_2_Bridged</text>
<text x="234.3" y="53">GND</text>
<text x="121.5" y="59.4">100n</text>
<text x="159.9" y="55.5">PA6</text>
<text x="159.9" y="58">PA7</text>
<text x="197.5" y="58.9" transform="rotate(-90 197.5 58.9)">GND</text>
<text x="200" y="58.9" transform="rotate(-90 200 58.9)">GND</text>
<text x="202.6" y="58.9" transform="rotate(-90 202.6 58.9)">GND</text>
<text x="204.4" y="58">DIO0</text>
<text x="204.4" y="55.5">DIO1</text>
<text x="221.6" y="54.6" transform="rotate(-90 221.6 54.6)">JP1</text>
<text x="230" y="55.5">R5</text>
<text x="238.9" y="55.5">D2</text>
<text x="121.2" y="61.7">C1</text>
<text x="138.9" y="63.1">PC0</text>
<text x="138.9" y="65.7">PC1</text>
<text x="159.9" y="65.7">PB1</text>
<text x="159.9" y="63.1">PB0</text>
<text x="230.4" y="60.6">10k</text>
<text x="238.3" y="60.6">LED</text>
<text x="243.1" y="64.4">GND</text>
<text x="118.9" y="71" transform="rotate(-90 118.9 71)">GND</text>
<text x="138.9" y="68.2">PC2</text>
<text x="138.9" y="70.7">PC3</text>
<text x="159.9" y="70.7">PB3</text>
<text x="159.9" y="68.2">PB2</text>
<text x="174.4" y="68.2">120R</text>
<text x="175.4" y="70.1">R4</text>
<text x="184.3" y="66.9">TP1</text>
<text x="197.4" y="70.7">GND</text>
<text x="151.8" y="77.2" transform="rotate(-90 151.8 77.2)">GND</text>
<text x="159.9" y="73.3">PB4</text>
<text x="159.9" y="75.8">PB5</text>
<text x="186.9" y="72">TP2</text>
<text x="73.2" y="81.6">+3V3</text>
<text x="191.3" y="82.8">+3V3</text>
<text x="196.4" y="89.9">100n</text>
<text x="122.8" y="91.7">+3V3</text>
<text x="151.9" y="91.3" transform="rotate(-90 151.9 91.3)">GND</text>
<text x="196.1" y="92.2">C2</text>
<text x="38.8" y="100">R1</text>
<text x="72.1" y="98.8">I2C PU</text>
<text x="73.4" y="96.5">JP2</text>
<text x="127.6" y="101.1">C3</text>
<text x="127.7" y="98.8">10u</text>
<text x="193.8" y="101.5" transform="rotate(-90 193.8 101.5)">GND</text>
<text x="38.9" y="102.4">10k</text>
<text x="69.3" y="103.9">R2</text>
<text x="69.4" y="106.2">10k</text>
<text x="84.5" y="103.9">R3</text>
<text x="84.7" y="106.2">10k</text>
<text x="39.9" y="111.4">LED</text>
<text x="40" y="109.1">D1</text>
<text x="125.2" y="110.3" transform="rotate(-90 125.2 110.3)">GND</text>
<text x="35" y="119.6">GND</text>
<text x="52.1" y="162.2">ADDR</text>
<text x="52.7" y="164.1">SW1</text>
<text x="61.7" y="164">GND</text>
<text x="133.5" y="185.7">PWR_FLAG</text>
<text x="146.9" y="185.7">+3V3</text>
<text x="136.6" y="195.8">GND</text>
<text x="143.6" y="195.8">PWR_FLAG</text>
</g>
<g font-size="1.8" fill="#a90000">
<text x="34.4" y="33">1</text>
<text x="34.4" y="35.6">2</text>
<text x="34.4" y="38.1">3</text>
<text x="34.4" y="40.6">4</text>
<text x="77.6" y="38.1">1</text>
<text x="77.6" y="40.6">2</text>
<text x="150.9" y="36.3" transform="rotate(-90 150.9 36.3)">4</text>
<text x="164.1" y="39.4">19</text>
<text x="164.1" y="41.9">20</text>
<text x="187.5" y="41.9">3</text>
<text x="187.5" y="39.4">4</text>
<text x="199.1" y="36.8" transform="rotate(-90 199.1 36.8)">13</text>
<text x="210.3" y="39.4">9</text>
<text x="77.6" y="43.2">3</text>
<text x="77.6" y="45.7">4</text>
<text x="164.6" y="44.4">1</text>
<text x="164.6" y="47">2</text>
<text x="187.5" y="44.4">2</text>
<text x="187.5" y="47">5</text>
<text x="209.8" y="47">12</text>
<text x="210.3" y="44.4">7</text>
<text x="34.4" y="49.5">1</text>
<text x="34.4" y="52.1">2</text>
<text x="77.6" y="48.3">5</text>
<text x="164.6" y="49.5">5</text>
<text x="164.6" y="52.1">6</text>
<text x="187.5" y="52.1">6</text>
<text x="209.8" y="49.5">11</text>
<text x="209.8" y="52.1">16</text>
<text x="34.4" y="54.6">3</text>
<text x="34.4" y="57.1">4</text>
<text x="164.6" y="54.6">7</text>
<text x="164.6" y="57.1">8</text>
<text x="209.8" y="57.1">14</text>
<text x="209.8" y="54.6">15</text>
<text x="219.2" y="58.9">2</text>
<text x="224.3" y="58.9">1</text>
<text x="136.2" y="62.2">15</text>
<text x="136.2" y="64.8">16</text>
<text x="164.1" y="64.8">13</text>
<text x="164.1" y="62.2">14</text>
<text x="196.6" y="61.7" transform="rotate(-90 196.6 61.7)">1</text>
<text x="199.1" y="61.7" transform="rotate(-90 199.1 61.7)">8</text>
<text x="201.7" y="62.2" transform="rotate(-90 201.7 62.2)">10</text>
<text x="136.2" y="67.3">17</text>
<text x="136.2" y="69.8">18</text>
<text x="164.1" y="69.8">11</text>
<text x="164.1" y="67.3">12</text>
<text x="164.1" y="72.4">10</text>
<text x="164.6" y="74.9">9</text>
<text x="150.9" y="79.5" transform="rotate(-90 150.9 79.5)">3</text>
<text x="70.6" y="94.5">3</text>
<text x="76.5" y="90.9" transform="rotate(-90 76.5 90.9)">2</text>
<text x="78.2" y="94.5">1</text>
<text x="49" y="151.6">5</text>
<text x="49" y="154.2">6</text>
<text x="59.2" y="154.2">3</text>
<text x="59.2" y="151.6">4</text>
<text x="49" y="156.7">7</text>
<text x="49" y="159.3">8</text>
<text x="59.2" y="159.3">1</text>
<text x="59.2" y="156.7">2</text>
</g>
<g font-size="1.8" fill="#0f0f0f">
<text x="41.9" y="40.6">SCL</text>
<text x="41.9" y="38.1">SDA</text>
<text x="167.6" y="39.4">UPDI</text>
<text x="167.6" y="41.9">MOSI</text>
<text x="227.3" y="39.4">RF</text>
<text x="85.1" y="43.2">SDA</text>
<text x="85.1" y="45.7">SCL</text>
<text x="167.6" y="44.4">MISO</text>
<text x="167.6" y="47">SCK</text>
<text x="85.1" y="48.2">UPDI</text>
<text x="167.6" y="52.1">PWR_LED</text>
<text x="167.6" y="49.5">NSS</text>
<text x="41.9" y="54.6">SDA</text>
<text x="41.9" y="57.1">SCL</text>
<text x="167.6" y="54.6">DIO0</text>
<text x="167.6" y="57.1">RESET</text>
<text x="213.4" y="57.1">DIO0</text>
<text x="129.8" y="62.2">ADD4</text>
<text x="129.8" y="64.8">ADD3</text>
<text x="181.6" y="64.8">SDA</text>
<text x="181.6" y="62.2">SCL</text>
<text x="129.8" y="69.8">ADD1</text>
<text x="129.8" y="67.3">ADD2</text>
<text x="167.6" y="69.8">RXD</text>
<text x="167.6" y="67.3">TXD</text>
<text x="41.9" y="85.1">PWR_LED</text>
<text x="94" y="118.1">SDA</text>
<text x="94" y="120.6">SCL</text>
<text x="40.9" y="149.8">ADD1</text>
<text x="40.9" y="154.9">ADD3</text>
<text x="40.9" y="152.4">ADD2</text>
<text x="40.9" y="157.5">ADD4</text>
</g>
<g font-size="1.8" fill="#0000c2">
<text x="252.7" y="71.6">Rx: CrcOk</text>
<text x="252.7" y="73.6">Tx: PacketSent</text>
<text x="78.7" y="89.4">Clear jumper</text>
<text x="78.7" y="91.4">to remove I2C pullup</text>
<text x="133.3" y="182.9">ERC Config</text>
<text x="154.9" y="182.9">Mount</text>
<text x="166.4" y="182.9">Fiducials</text>
</g>
</svg>
